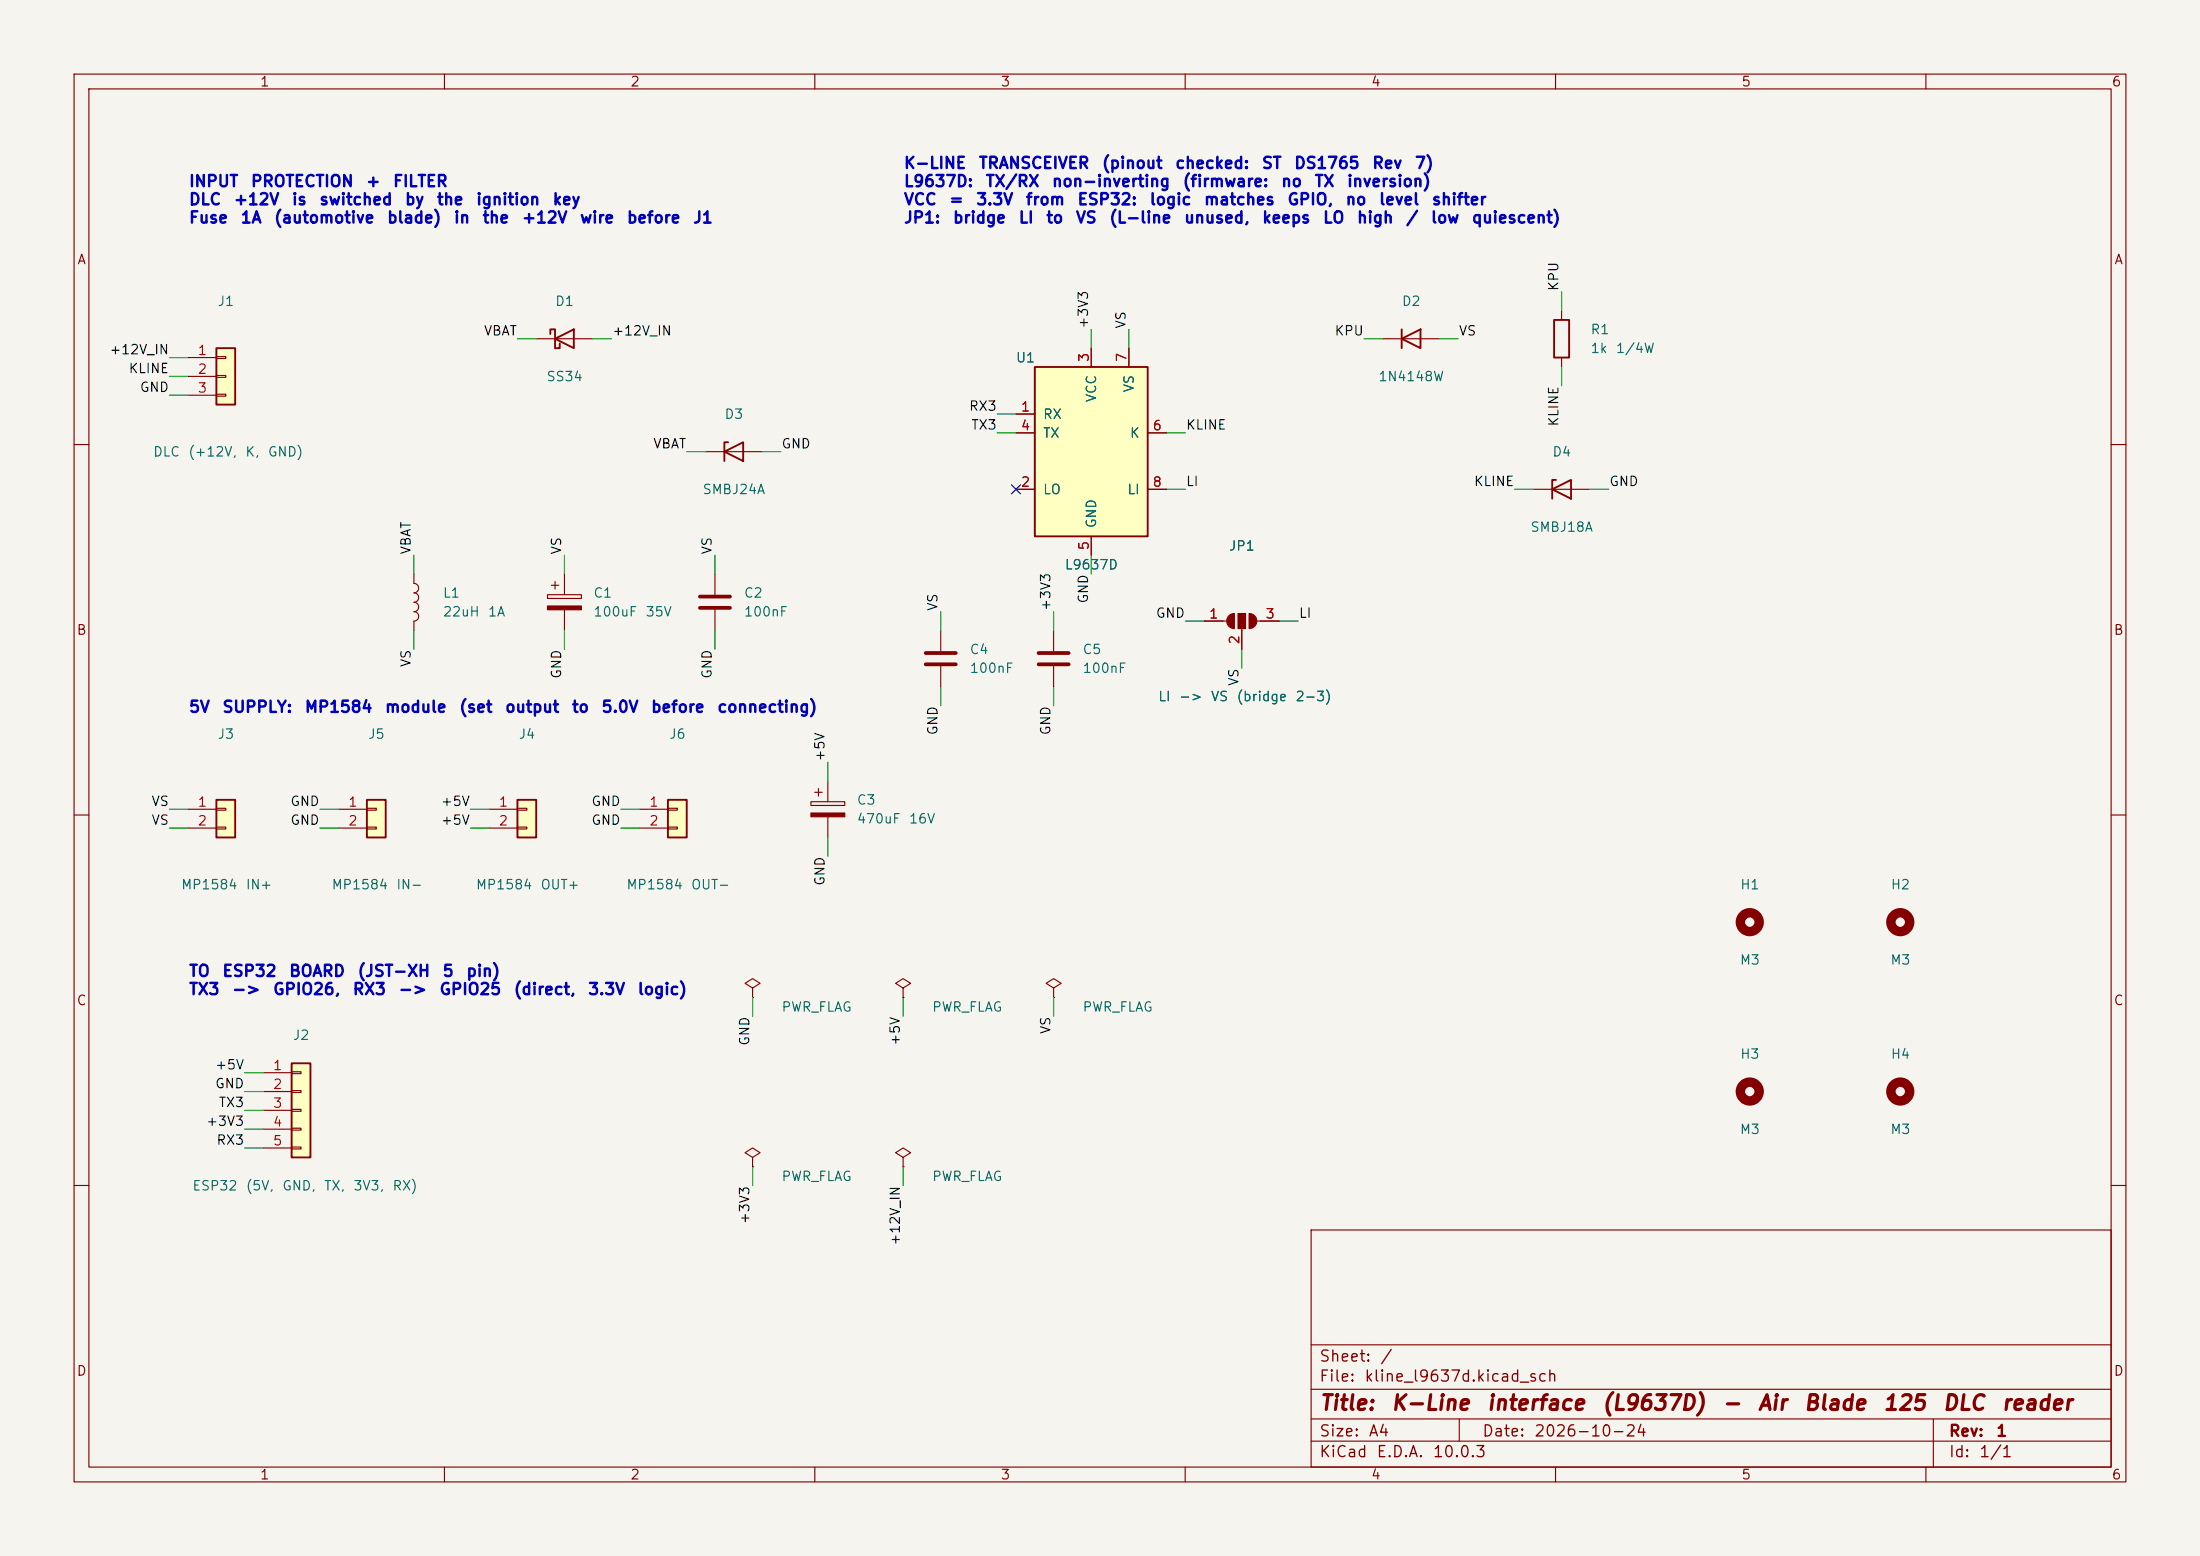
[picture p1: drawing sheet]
<svg xmlns="http://www.w3.org/2000/svg" width="297mm" height="210mm" viewBox="0 0 297 210" stroke-linecap="round" stroke-linejoin="round" font-family="sans-serif">
<path d="M0 0h297v210h-297z" fill="#f5f4ef" stroke="#f5f4ef" stroke-width=".14"/>
<g fill="none" stroke="#840000" stroke-width=".15">
<path d="M10 10h277v190h-277zM12 12h273v186h-273zM60 10v2M110 10v2M160 10v2M210 10v2M260 10v2M10 60h2M285 60h2M162.6 83.8h3M166.6 82.8v2M167.6 84.8v2.8"/>
<path d="M168.7 82.8v2M169.7 83.8h3M10 110h2M285 110h2M10 160h2M177 166h108v32h-108zM285 160h2M60 198v2M110 198v2M160 198v2M177 194.5h108M177 191.5h108"/>
<path d="M177 187.5h108M177 181.5h108M197 191.5v3M210 198v2M260 198v2M261 191.5v6.5"/>
</g>
<g fill="#840000" stroke="#840000" stroke-width=".15">
<path d="M165.9 83.1l.4-.2 .3-.1v2a1.02 1.02 0 0 1-.9-.6 1.02 1.02 0 0 1 .2-1.1z"/>
<path d="M167.1 82.8h1v2h-1z"/>
<path d="M168.7 82.8a1.02 1.02 0 0 1 1 1 1.02 1.02 0 0 1-1 1z"/>
</g>
<g fill="none" stroke="#840000" stroke-width="1.3">
<circle cx="236.2" cy="124.5" r="1.27"/>
<circle cx="256.5" cy="124.5" r="1.27"/>
<circle cx="236.2" cy="147.3" r="1.27"/>
</g>
<path d="M39.4 143.5h2.5v12.7h-2.5z" fill="#ffffc2"/>
<path d="M39.4 143.5h2.5v12.7h-2.5z" fill="none" stroke="#840000" stroke-width=".25"/>
<g fill="none" stroke="#840000" stroke-width=".15">
<path d="M74.4 79h1M74.9 78.5v1M76.2 77.5v2.8M73.9 80.3h4.6v.5h-4.6zM76.2 82.3v2.8M142.2 85.1v2.8M142.2 89.9v2.8M121.9 133.4l1-.7-1-.6-1 .6 1 .7v1.2M121.9 134.6h.1M142.2 133.4l1.1-.7-1.1-.6-1 .6 1 .7v1.2M142.2 134.6h.1M35.6 144.8h3.8"/>
<path d="M35.6 147.3h3.8M35.6 149.9h3.8M35.6 152.4h3.8M35.6 154.9h3.8M39.4 144.7h1.2v.2h-1.2zM39.4 147.2h1.2v.2h-1.2zM39.4 149.7h1.2v.3h-1.2zM39.4 152.3h1.2v.2h-1.2zM39.4 154.8h1.2v.3h-1.2zM121.9 156.2l1-.6-1-.7-1 .7 1 .6v1.3M121.9 157.5h.1"/>
</g>
<path d="M140.2 88.1h4.1M140.2 89.7h4.1" fill="none" stroke="#840000" stroke-width=".51"/>
<circle cx="256.5" cy="147.3" r="1.27" fill="none" stroke="#840000" stroke-width="1.3"/>
<path d="M73.9 81.8h4.6v.5h-4.6z" fill="#840000" stroke="#840000" stroke-width=".15"/>
<path d="M29.2 47h2.5v7.6h-2.5z" fill="#ffffc2"/>
<path d="M29.2 47h2.5v7.6h-2.5zM74.3 45.1v-.6h.6v2.5h.7v-.6M74.9 45.7l2.6-1.2v2.5zM209.5 66l2.6-1.2v2.5zM210.1 64.8h-.6v2.5" fill="none" stroke="#840000" stroke-width=".25"/>
<g fill="none" stroke="#840000" stroke-width=".15">
<path d="M25.4 48.3h3.8M25.4 50.8h3.8M25.4 53.3h3.8M29.2 48.1h1.3v.3h-1.3zM29.2 50.7h1.3v.2h-1.3zM29.2 53.2h1.3v.3h-1.3zM72.4 45.7h7.6M55.9 77.5v1.2a.64 .64 0 0 1 .6 .7 .64 .64 0 0 1-.6 .6 .64 .64 0 0 1 .6 .7 .64 .64 0 0 1-.6 .6M207 66h7.6M55.9 81.3a.64 .64 0 0 1 .6 .6 .64 .64 0 0 1-.6 .7 .64 .64 0 0 1 .6 .6 .64 .64 0 0 1-.6 .6v1.3M109.5 108.2h4.5v.5h-4.5zM110 106.9h1"/>
<path d="M110.5 106.4v1M111.8 105.4v2.8M111.8 110.2v2.8M101.6 133.4l1-.7-1-.6-1 .6 1 .7v1.2M101.6 134.6h.1M101.6 156.2l1-.6-1-.7-1 .7 1 .6v1.3M101.6 157.5h.1"/>
</g>
<path d="M109.5 109.7h4.5v.5h-4.5z" fill="#840000" stroke="#840000" stroke-width=".15"/>
<path d="M29.2 108h2.5v5h-2.5z" fill="#ffffc2"/>
<path d="M189.2 45.7l2.6-1.2v2.5zM189.2 44.5v2.5M209.8 43.2h2v5.1h-2zM29.2 108h2.5v5h-2.5z" fill="none" stroke="#840000" stroke-width=".25"/>
<path d="M186.7 45.7h7.6M210.8 41.9v1.3M210.8 48.3v1.2M96.5 77.5v2.8M96.5 82.3v2.8M127 85.1v2.8M127 89.9v2.8M25.4 109.2h3.8M25.4 111.8h3.8M29.2 109.1h1.3v.2h-1.3zM29.2 111.6h1.3v.3h-1.3z" fill="none" stroke="#840000" stroke-width=".15"/>
<path d="M94.5 80.5h4.1M94.5 82h4.1M125 88.1h4M125 89.7h4" fill="none" stroke="#840000" stroke-width=".51"/>
<path d="M90.2 108h2.5v5h-2.5z" fill="#ffffc2"/>
<path d="M90.2 108h2.5v5h-2.5z" fill="none" stroke="#840000" stroke-width=".25"/>
<path d="M86.4 109.2h3.8M86.4 111.8h3.8M90.2 109.1h1.2v.2h-1.2zM90.2 111.6h1.2v.3h-1.2z" fill="none" stroke="#840000" stroke-width=".15"/>
<path d="M139.7 49.5h15.2v22.9h-15.2z" fill="#ffffc2"/>
<path d="M139.7 49.5h15.2v22.9h-15.2z" fill="none" stroke="#840000" stroke-width=".25"/>
<path d="M137.2 55.9h2.5M137.2 58.4h2.5M147.3 47v2.5M152.4 47v2.5M154.9 58.4h2.6M137.2 66h2.5M147.3 72.4v2.5M154.9 66h2.6" fill="none" stroke="#840000" stroke-width=".15"/>
<path d="M49.5 108h2.6v5h-2.6z" fill="#ffffc2"/>
<path d="M98.3 59.7h-.5v2.5M97.8 61l2.5-1.3v2.5zM49.5 108h2.6v5h-2.6z" fill="none" stroke="#840000" stroke-width=".25"/>
<path d="M95.2 61h7.7M45.7 109.2h3.8M45.7 111.8h3.8M49.5 109.1h1.3v.2h-1.3zM49.5 111.6h1.3v.3h-1.3z" fill="none" stroke="#840000" stroke-width=".15"/>
<path d="M69.8 108h2.6v5h-2.6z" fill="#ffffc2"/>
<path d="M69.8 108h2.6v5h-2.6z" fill="none" stroke="#840000" stroke-width=".25"/>
<g fill="none" stroke="#840000" stroke-width=".15">
<path d="M137.2 55.9h2.5M137.2 58.4h2.5M147.3 47v2.5M152.4 47v2.5M154.9 58.4h2.6M137.2 66h2.5M147.3 72.4v2.5M154.9 66h2.6M162.6 83.8h2.5M167.6 85.1v2.5M170.2 83.8h2.5M66 109.2h3.8"/>
<path d="M66 111.8h3.8M69.8 109.1h1.3v.2h-1.3zM69.8 111.6h1.3v.3h-1.3z"/>
</g>
<g fill="none" stroke="#009600" stroke-width=".15">
<path d="M210.8 39.4v2.5M22.9 53.3h2.5M22.9 48.3h2.5M22.9 50.8h2.5M69.8 45.7h2.6M80 45.7h2.5M134.6 55.9h2.6M134.6 58.4h2.6M147.3 44.5v2.5M152.4 44.5v2.5M157.5 58.4h2.5M184.1 45.7h2.6"/>
<path d="M194.3 45.7h2.5M210.8 49.5v2.6M55.9 74.9v2.6M76.2 74.9v2.6M92.7 61h2.5M96.5 74.9v2.6M102.9 61h2.5M147.3 74.9v2.6M157.5 66h2.5M204.5 66h2.5M214.6 66h2.6M55.9 85.1v2.5"/>
<path d="M76.2 85.1v2.5M96.5 85.1v2.5M127 82.6v2.5M127 92.7v2.6M142.2 82.6v2.5M142.2 92.7v2.6M160 83.8h2.6M167.6 87.6v2.6M172.7 83.8h2.6M22.9 111.8h2.5M22.9 109.2h2.5M43.2 111.8h2.5"/>
<path d="M43.2 109.2h2.5M63.5 111.8h2.5M63.5 109.2h2.5M83.8 111.8h2.6M83.8 109.2h2.6M111.8 102.9v2.5M111.8 113v2.6M101.6 134.6v2.6M121.9 134.6v2.6M142.2 134.6v2.6M33 152.4h2.6M33 149.9h2.6"/>
<path d="M33 147.3h2.6M33 144.8h2.6M33 154.9h2.6M101.6 157.5v2.5M121.9 157.5v2.5"/>
</g>
<path d="M136.6 65.4l1.2 1.2M137.8 65.4l-1.2 1.2" fill="none" stroke="#000084" stroke-width=".15"/>
<g font-size="2" fill="#840000">
<text x="178" y="190.8">Title:</text>
<text x="187.7" y="190.8">K-Line</text>
<text x="200.6" y="190.8">interface</text>
<text x="216.1" y="190.8">(L9637D)</text>
<text x="232.4" y="190.8">-</text>
<text x="237.2" y="190.8">Air</text>
<text x="243.4" y="190.8">Blade</text>
<text x="254.1" y="190.8">125</text>
<text x="262.1" y="190.8">DLC</text>
<text x="270.1" y="190.8">reader</text>
</g>
<g font-size="1.5" fill="#0000c2">
<text x="121.9" y="23.1">K-LINE</text>
<text x="132" y="23.1">TRANSCEIVER</text>
<text x="148.7" y="23.1">(pinout</text>
<text x="158.5" y="23.1">checked:</text>
<text x="170.2" y="23.1">ST</text>
<text x="174.6" y="23.1">DS1765</text>
<text x="185.1" y="23.1">Rev</text>
<text x="190.9" y="23.1">7)</text>
<text x="25.4" y="25.6">INPUT</text>
<text x="25.4" y="28.1">DLC</text>
<text x="31.4" y="28.1">+12V</text>
<text x="33.8" y="25.6">PROTECTION</text>
<text x="39.3" y="28.1">is</text>
<text x="43" y="28.1">switched</text>
<text x="49.3" y="25.6">+</text>
<text x="52.9" y="25.6">FILTER</text>
<text x="54.6" y="28.1">by</text>
<text x="58.9" y="28.1">the</text>
<text x="64.2" y="28.1">ignition</text>
<text x="74.5" y="28.1">key</text>
<text x="121.9" y="25.6">L9637D:</text>
<text x="121.9" y="28.1">VCC</text>
<text x="128" y="28.1">=</text>
<text x="131.7" y="28.1">3.3V</text>
<text x="133" y="25.6">TX/RX</text>
<text x="138.4" y="28.1">from</text>
<text x="141.9" y="25.6">non-inverting</text>
<text x="145.3" y="28.1">ESP32:</text>
<text x="155.1" y="28.1">logic</text>
<text x="159.6" y="25.6">(firmware:</text>
<text x="162.4" y="28.1">matches</text>
<text x="172.9" y="25.6">no</text>
<text x="173.7" y="28.1">GPIO,</text>
<text x="177.4" y="25.6">TX</text>
<text x="181.5" y="28.1">no</text>
<text x="181.7" y="25.6">inversion)</text>
<text x="186.1" y="28.1">level</text>
<text x="193.2" y="28.1">shifter</text>
<text x="25.4" y="30.5">Fuse</text>
<text x="32.4" y="30.5">1A</text>
<text x="36.9" y="30.5">(automotive</text>
<text x="52.2" y="30.5">blade)</text>
<text x="61.2" y="30.5">in</text>
<text x="65" y="30.5">the</text>
<text x="70.3" y="30.5">+12V</text>
<text x="78.2" y="30.5">wire</text>
<text x="84.5" y="30.5">before</text>
<text x="93.5" y="30.5">J1</text>
<text x="121.9" y="30.5">JP1:</text>
<text x="128.5" y="30.5">bridge</text>
<text x="137.4" y="30.5">LI</text>
<text x="141.1" y="30.5">to</text>
<text x="145.1" y="30.5">VS</text>
<text x="149.6" y="30.5">(L-line</text>
<text x="159.7" y="30.5">unused,</text>
<text x="170.3" y="30.5">keeps</text>
<text x="178.5" y="30.5">LO</text>
<text x="183.1" y="30.5">high</text>
<text x="189.7" y="30.5">/</text>
<text x="193.1" y="30.5">low</text>
<text x="198.6" y="30.5">quiescent)</text>
<text x="25.4" y="96.5">5V</text>
<text x="29.9" y="96.5">SUPPLY:</text>
<text x="41" y="96.5">MP1584</text>
<text x="51.9" y="96.5">module</text>
<text x="61.9" y="96.5">(set</text>
<text x="68.1" y="96.5">output</text>
<text x="77.1" y="96.5">to</text>
<text x="81.1" y="96.5">5.0V</text>
<text x="87.8" y="96.5">before</text>
<text x="96.7" y="96.5">connecting)</text>
<text x="25.4" y="132.2">TO</text>
<text x="25.4" y="134.6">TX3</text>
<text x="29.9" y="132.2">ESP32</text>
<text x="31.2" y="134.6">-&gt;</text>
<text x="36.8" y="134.6">GPIO26,</text>
<text x="38.9" y="132.2">BOARD</text>
<text x="47.5" y="134.6">RX3</text>
<text x="48.2" y="132.2">(JST-XH</text>
<text x="53.7" y="134.6">-&gt;</text>
<text x="59.2" y="134.6">GPIO25</text>
<text x="59.6" y="132.2">5</text>
<text x="62.8" y="132.2">pin)</text>
<text x="69.2" y="134.6">(direct,</text>
<text x="79.3" y="134.6">3.3V</text>
<text x="86" y="134.6">logic)</text>
</g>
<g font-size="1.5" fill="#840000">
<text x="178" y="184.2">Sheet:</text>
<text x="186.2" y="184.2">/</text>
<text x="178" y="186.9">File:</text>
<text x="184.1" y="186.9">kline_l9637d.kicad_sch</text>
<text x="178" y="197.1">KiCad</text>
<text x="178" y="194.3">Size:</text>
<text x="184.7" y="194.3">A4</text>
<text x="185.7" y="197.1">E.D.A.</text>
<text x="193.3" y="197.1">10.0.3</text>
<text x="200" y="194.3">Date:</text>
<text x="207" y="194.3">2026-10-24</text>
<text x="263" y="194.3">Rev:</text>
<text x="263" y="197.1">Id:</text>
<text x="267.1" y="197.1">1/1</text>
<text x="269.4" y="194.3">1</text>
</g>
<g font-size="1.3" fill="#840000">
<text x="35" y="12">1</text>
<text x="85" y="12">2</text>
<text x="135" y="12">3</text>
<text x="185" y="12">4</text>
<text x="235" y="12">5</text>
<text x="285" y="12">6</text>
<text x="10.3" y="36">A</text>
<text x="285.3" y="36">A</text>
<text x="10.3" y="86">B</text>
<text x="285.3" y="86">B</text>
<text x="10.3" y="136">C</text>
<text x="285.3" y="136">C</text>
<text x="10.3" y="186">D</text>
<text x="285.3" y="186">D</text>
<text x="35" y="200">1</text>
<text x="85" y="200">2</text>
<text x="135" y="200">3</text>
<text x="185" y="200">4</text>
<text x="235" y="200">5</text>
<text x="285" y="200">6</text>
</g>
<g font-size="1.3" fill="#006464">
<text x="29.3" y="41.6">J1</text>
<text x="74.9" y="41.6">D1</text>
<text x="189.2" y="41.6">D2</text>
<text x="214.6" y="45.4">R1</text>
<text x="214.6" y="48">1k</text>
<text x="218" y="48">1/4W</text>
<text x="73.7" y="51.8">SS34</text>
<text x="137.1" y="49.2">U1</text>
<text x="153.4" y="53" transform="rotate(-90 153.4 53)">VS</text>
<text x="186" y="51.8">1N4148W</text>
<text x="97.7" y="56.9">D3</text>
<text x="140.7" y="56.9">RX</text>
<text x="140.7" y="59.4">TX</text>
<text x="148.3" y="54.4" transform="rotate(-90 148.3 54.4)">VCC</text>
<text x="152.5" y="59.4">K</text>
<text x="20.6" y="61.9">DLC</text>
<text x="25.3" y="61.9">(+12V,</text>
<text x="33" y="61.9">K,</text>
<text x="36.1" y="61.9">GND)</text>
<text x="209.5" y="61.9">D4</text>
<text x="94.8" y="67">SMBJ24A</text>
<text x="140.7" y="67">LO</text>
<text x="148.3" y="71.4" transform="rotate(-90 148.3 71.4)">GND</text>
<text x="152.1" y="67">LI</text>
<text x="143.7" y="77.2">L9637D</text>
<text x="165.8" y="74.6">JP1</text>
<text x="206.5" y="72.1">SMBJ18A</text>
<text x="59.7" y="81">L1</text>
<text x="59.7" y="83.5">22uH</text>
<text x="65.8" y="83.5">1A</text>
<text x="80" y="81">C1</text>
<text x="80" y="83.5">100uF</text>
<text x="87.1" y="83.5">35V</text>
<text x="100.3" y="81">C2</text>
<text x="100.3" y="83.5">100nF</text>
<text x="130.8" y="88.6">C4</text>
<text x="146.1" y="88.6">C5</text>
<text x="130.8" y="91.1">100nF</text>
<text x="146.1" y="91.1">100nF</text>
<text x="156.3" y="95">LI</text>
<text x="159.1" y="95">-&gt;</text>
<text x="163.4" y="95">VS</text>
<text x="166.8" y="95">(bridge</text>
<text x="174.8" y="95">2-3)</text>
<text x="29.3" y="100">J3</text>
<text x="49.6" y="100">J5</text>
<text x="69.9" y="100">J4</text>
<text x="90.2" y="100">J6</text>
<text x="115.6" y="108.9">C3</text>
<text x="115.6" y="111.5">470uF</text>
<text x="122.6" y="111.5">16V</text>
<text x="24.4" y="120.4">MP1584</text>
<text x="33.1" y="120.4">IN+</text>
<text x="44.7" y="120.4">MP1584</text>
<text x="53.4" y="120.4">IN-</text>
<text x="64.2" y="120.4">MP1584</text>
<text x="72.9" y="120.4">OUT+</text>
<text x="84.5" y="120.4">MP1584</text>
<text x="93.2" y="120.4">OUT-</text>
<text x="234.8" y="120.4">H1</text>
<text x="255.2" y="120.4">H2</text>
<text x="234.8" y="130.5">M3</text>
<text x="255.1" y="130.5">M3</text>
<text x="105.4" y="136.9">PWR_FLAG</text>
<text x="125.7" y="136.9">PWR_FLAG</text>
<text x="146.1" y="136.9">PWR_FLAG</text>
<text x="39.4" y="140.7">J2</text>
<text x="234.8" y="143.2">H3</text>
<text x="255.2" y="143.2">H4</text>
<text x="234.8" y="153.4">M3</text>
<text x="255.1" y="153.4">M3</text>
<text x="25.9" y="161">ESP32</text>
<text x="33.1" y="161">(5V,</text>
<text x="38" y="161">GND,</text>
<text x="43.7" y="161">TX,</text>
<text x="47.6" y="161">3V3,</text>
<text x="52.9" y="161">RX)</text>
<text x="105.4" y="159.7">PWR_FLAG</text>
<text x="125.7" y="159.7">PWR_FLAG</text>
</g>
<g font-size="1.3" fill="#0f0f0f">
<text x="210.7" y="39.4" transform="rotate(-90 210.7 39.4)">KPU</text>
<text x="65.2" y="45.6">VBAT</text>
<text x="82.5" y="45.6">+12V_IN</text>
<text x="147.2" y="44.5" transform="rotate(-90 147.2 44.5)">+3V3</text>
<text x="152.3" y="44.5" transform="rotate(-90 152.3 44.5)">VS</text>
<text x="180.1" y="45.6">KPU</text>
<text x="196.8" y="45.6">VS</text>
<text x="14.7" y="48.1">+12V_IN</text>
<text x="17.3" y="50.7">KLINE</text>
<text x="18.8" y="53.2">GND</text>
<text x="130.7" y="55.8">RX3</text>
<text x="131" y="58.3">TX3</text>
<text x="160" y="58.3">KLINE</text>
<text x="210.7" y="57.7" transform="rotate(-90 210.7 57.7)">KLINE</text>
<text x="88.1" y="60.8">VBAT</text>
<text x="105.4" y="60.8">GND</text>
<text x="160" y="65.9">LI</text>
<text x="198.9" y="65.9">KLINE</text>
<text x="217.2" y="65.9">GND</text>
<text x="55.8" y="74.9" transform="rotate(-90 55.8 74.9)">VBAT</text>
<text x="76.1" y="74.9" transform="rotate(-90 76.1 74.9)">VS</text>
<text x="96.4" y="74.9" transform="rotate(-90 96.4 74.9)">VS</text>
<text x="126.9" y="82.6" transform="rotate(-90 126.9 82.6)">VS</text>
<text x="142.1" y="82.6" transform="rotate(-90 142.1 82.6)">+3V3</text>
<text x="147.2" y="81.5" transform="rotate(-90 147.2 81.5)">GND</text>
<text x="155.9" y="83.7">GND</text>
<text x="175.3" y="83.7">LI</text>
<text x="55.8" y="90.1" transform="rotate(-90 55.8 90.1)">VS</text>
<text x="76.1" y="91.7" transform="rotate(-90 76.1 91.7)">GND</text>
<text x="96.4" y="91.7" transform="rotate(-90 96.4 91.7)">GND</text>
<text x="167.5" y="92.7" transform="rotate(-90 167.5 92.7)">VS</text>
<text x="126.9" y="99.3" transform="rotate(-90 126.9 99.3)">GND</text>
<text x="142.1" y="99.3" transform="rotate(-90 142.1 99.3)">GND</text>
<text x="111.6" y="102.9" transform="rotate(-90 111.6 102.9)">+5V</text>
<text x="20.4" y="109.1">VS</text>
<text x="20.4" y="111.6">VS</text>
<text x="39.1" y="109.1">GND</text>
<text x="39.1" y="111.6">GND</text>
<text x="59.4" y="109.1">+5V</text>
<text x="59.4" y="111.6">+5V</text>
<text x="79.7" y="111.6">GND</text>
<text x="79.7" y="109.1">GND</text>
<text x="111.6" y="119.6" transform="rotate(-90 111.6 119.6)">GND</text>
<text x="101.5" y="141.2" transform="rotate(-90 101.5 141.2)">GND</text>
<text x="121.8" y="141.2" transform="rotate(-90 121.8 141.2)">+5V</text>
<text x="142.1" y="139.7" transform="rotate(-90 142.1 139.7)">VS</text>
<text x="28.9" y="147.2">GND</text>
<text x="28.9" y="144.7">+5V</text>
<text x="29.4" y="149.7">TX3</text>
<text x="27.7" y="152.3">+3V3</text>
<text x="29.1" y="154.8">RX3</text>
<text x="101.5" y="165.3" transform="rotate(-90 101.5 165.3)">+3V3</text>
<text x="121.8" y="168.2" transform="rotate(-90 121.8 168.2)">+12V_IN</text>
</g>
<g font-size="1.3" fill="#a90000">
<text x="26.6" y="48.2">1</text>
<text x="26.6" y="50.8">2</text>
<text x="26.6" y="53.3">3</text>
<text x="147.3" y="49" transform="rotate(-90 147.3 49)">3</text>
<text x="152.4" y="49" transform="rotate(-90 152.4 49)">7</text>
<text x="137.7" y="55.9">1</text>
<text x="137.7" y="58.4">4</text>
<text x="155.5" y="58.4">6</text>
<text x="137.7" y="66">2</text>
<text x="155.5" y="66">8</text>
<text x="147.3" y="74.4" transform="rotate(-90 147.3 74.4)">5</text>
<text x="163.1" y="83.8">1</text>
<text x="170.7" y="83.8">3</text>
<text x="167.6" y="87.1" transform="rotate(-90 167.6 87.1)">2</text>
<text x="26.6" y="109.2">1</text>
<text x="26.6" y="111.7">2</text>
<text x="46.9" y="109.2">1</text>
<text x="46.9" y="111.7">2</text>
<text x="67.2" y="109.2">1</text>
<text x="67.2" y="111.7">2</text>
<text x="87.6" y="109.2">1</text>
<text x="87.6" y="111.7">2</text>
<text x="36.8" y="144.8">1</text>
<text x="36.8" y="147.3">2</text>
<text x="36.8" y="149.8">3</text>
<text x="36.8" y="152.4">4</text>
<text x="36.8" y="154.9">5</text>
</g>
</svg>
